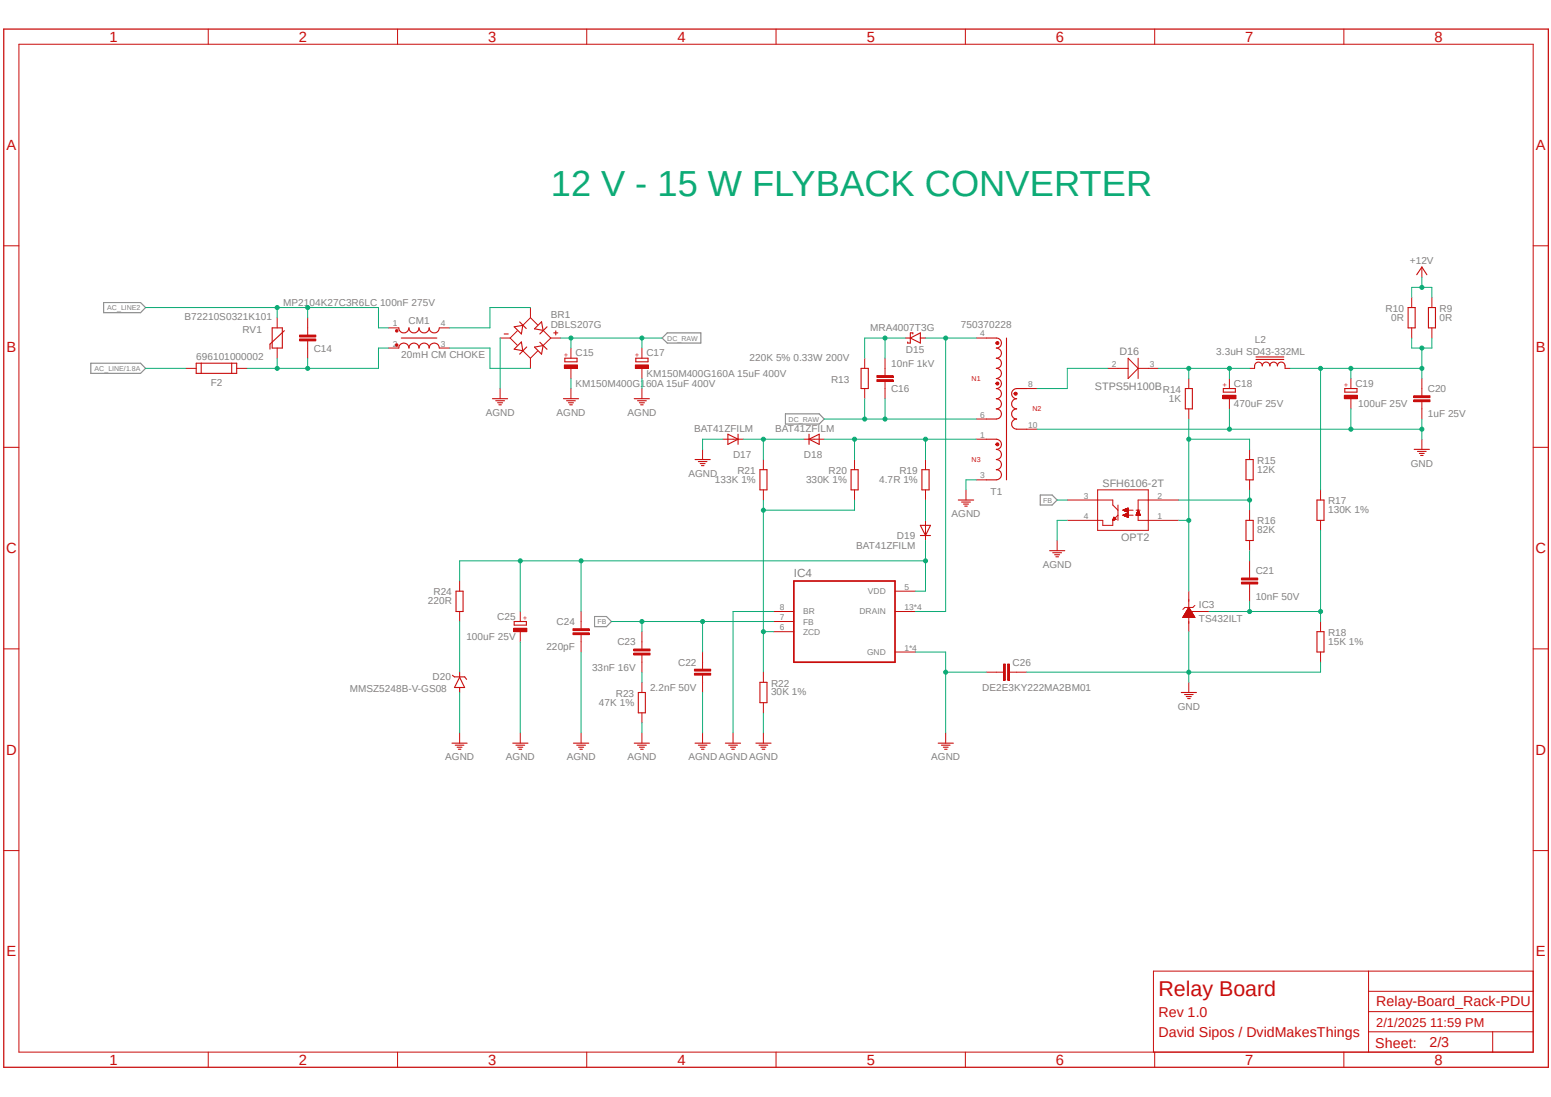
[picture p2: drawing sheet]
<svg xmlns="http://www.w3.org/2000/svg" width="420mm" height="297mm" viewBox="0 0 420 297" stroke-linecap="round" stroke-linejoin="round" font-family="sans-serif">
<path d="M.5 7.5l419.2 282.1M419.7 7.5l-419.2 282.1" fill="none" stroke="#fff" stroke-width=".27"/>
<path d="M24.6 98.3h13.5l1.3 1.4-1.3 1.4h-13.5zM28.1 81.9h10l1.3 1.4-1.3 1.4h-10zM179.3 91.5l1.4-1.4h9.1v2.8h-9.1zM212.7 112.1h9.1l1.4 1.4-1.4 1.3h-9.1zM281.7 134h3.2l1.4 1.4-1.4 1.3h-3.2zM161 166.9h3.2l1.4 1.4-1.4 1.4h-3.2z" fill="none" stroke="#808080" stroke-width=".3"/>
<g fill="none" stroke="#c90d0c" stroke-width=".3">
<path d="M73.7 88.8h2.8v5.4h-2.8zM77 89.5l-3.9 3.7v1.3M136.5 90.4h1.1M139.2 88.5l2.4-.4-.4 2.3zM140.7 87.2l1.8 1.7M141.2 92.6l.4 2.4-2.4-.5zM142.6 93.9l-1.9 2M144.7 94l2.4-.4-.5 2.3zM146.2 92.7l1.9 1.9M146.6 87.1l.5 2.4-2.4-.5zM148.1 88.5l-1.9 1.9M149.9 90.1h1.1"/>
<path d="M150.5 89.6v1.1"/>
</g>
<g fill="none" stroke="#c90d0c" stroke-width=".27">
<path d="M75.1 86v2.8M75.1 94.2v2.8M83.3 88.8v1.9M83.3 92.3v1.9M135.4 91.5h2.7M138.1 91.5l2 2M140.1 89.6l-2 1.9M141.6 95l2 2M143.6 86l-2 2.1M143.6 86l2 2M143.6 83.3v2.7M143.6 97v2.7"/>
<path d="M145.6 95l-2 2M147.1 89.5l2 2M149.1 91.5l-2 2.1M149.1 91.5h2.7"/>
</g>
<path d="M81.1 90.7h4.4v.5h-4.4z" fill-rule="evenodd" fill="#c90d0c"/>
<path d="M81.1 90.7h4.4v.5h-4.4z" fill="none" stroke="#c90d0c" stroke-width=".27"/>
<path d="M81.1 91.8h4.4v.5h-4.4z" fill-rule="evenodd" fill="#c90d0c"/>
<path d="M50.4 99.7h2.7M64.1 99.7h2.7M81.1 91.8h4.4v.5h-4.4zM83.3 86v2.8M83.3 94.2v2.8M135.4 105.2v2.7M154.6 105.2v2.7" fill="none" stroke="#c90d0c" stroke-width=".27"/>
<path d="M53.1 98.3h11v2.8h-11zM54.5 98.3v2.8M62.7 98.3v2.8M153 97h3.3v1h-3.3zM133.3 107.9h4.2M134.2 108.5h2.4M134.7 109.1h1.4M135.1 109.6h.7M152.6 107.9h4.1M153.4 108.5h2.4M153.9 109.1h1.4M154.3 109.6h.7" fill="none" stroke="#c90d0c" stroke-width=".3"/>
<path d="M152.8 98.8h3.6v.9h-3.6z" fill-rule="evenodd" fill="#c90d0c"/>
<g fill="none" stroke="#c90d0c" stroke-width=".27">
<path d="M5.1 12h410.1v272.9h-410.1zM56.4 7.9v4.1M107.7 7.9v4.1M158.9 7.9v4.1M210.1 7.9v4.1M261.4 7.9v4.1M312.7 7.9v4.1M363.9 7.9v4.1M1 66.5h4.1M415.2 66.5h4.1M152.8 98.8h3.6v.9h-3.6zM154.6 94.2v2.8"/>
<path d="M154.6 99.7v2.8M234.1 97v2.7M239.6 99.7v1.9M234.1 105.2v2.7M239.6 103.3v1.9M1 121.1h4.1M415.2 121.1h4.1M1 175.7h4.1M415.2 175.7h4.1M1 230.3h4.1M415.2 230.3h4.1M370.6 279.4h44.6"/>
<path d="M370.6 262.9v22M370.6 273.9h44.6M370.6 268.4h44.6M404.2 279.4v5.5M415.2 262.9h-102.9v22M56.4 284.9v4.1M107.7 284.9v4.1M158.9 284.9v4.1M210.1 284.9v4.1M261.4 284.9v4.1M312.7 284.9v4.1M363.9 284.9v4.1"/>
</g>
<path d="M1 7.9h418.3v281.1h-418.3z" fill="none" stroke="#c90d0c" stroke-width=".34"/>
<path d="M233.2 99.7h1.9v5.5h-1.9z" fill="none" stroke="#c90d0c" stroke-width=".3"/>
<path d="M237.4 101.7h4.5v.5h-4.5z" fill-rule="evenodd" fill="#c90d0c"/>
<path d="M237.4 101.7h4.5v.5h-4.5z" fill="none" stroke="#c90d0c" stroke-width=".27"/>
<path d="M237.4 102.8h4.5v.5h-4.5z" fill-rule="evenodd" fill="#c90d0c"/>
<path d="M239.6 97v2.7M237.4 102.8h4.5v.5h-4.5zM239.6 105.2v2.7" fill="none" stroke="#c90d0c" stroke-width=".27"/>
<path d="M108 94.2a1.38 1.38 0 0 1 1.4-1.3 1.38 1.38 0 0 1 1.3 1.3 1.35 1.35 0 0 1 1.4-1.3 1.35 1.35 0 0 1 1.4 1.3 1.38 1.38 0 0 1 1.3-1.3 1.38 1.38 0 0 1 1.4 1.3 1.38 1.38 0 0 1 1.4-1.3 1.38 1.38 0 0 1 1.4 1.3M108 88.8a1.38 1.38 0 0 0 1.4 1.3 1.38 1.38 0 0 0 1.3-1.3 1.35 1.35 0 0 0 1.4 1.3 1.35 1.35 0 0 0 1.4-1.3 1.38 1.38 0 0 0 1.3 1.3 1.38 1.38 0 0 0 1.4-1.3 1.38 1.38 0 0 0 1.4 1.3 1.38 1.38 0 0 0 1.4-1.3M108.7 91.5h9.6" fill="none" stroke="#c90d0c" stroke-width=".3"/>
<circle cx="107.5" cy="89.6" r=".35" fill="#c90d0c"/>
<circle cx="107.5" cy="89.6" r=".35" fill="none" stroke="#c90d0c" stroke-width=".27"/>
<circle cx="107.5" cy="93.4" r=".35" fill="#c90d0c"/>
<g fill="none" stroke="#c90d0c" stroke-width=".27">
<path d="M105.2 88.8h2.8M105.2 94.2h2.8M119 88.8h2.7M119 94.2h2.7"/>
<circle cx="107.5" cy="93.4" r=".35"/>
</g>
<path d="M172.2 97h3.3v1h-3.3z" fill="none" stroke="#c90d0c" stroke-width=".3"/>
<path d="M172 98.8h3.6v.9h-3.6z" fill-rule="evenodd" fill="#c90d0c"/>
<path d="M172 98.8h3.6v.9h-3.6zM173.8 94.2v2.8M173.8 99.7v2.8M264.3 91.5h2.8M173.8 105.2v2.7M264.3 113.5h2.8M264.3 118.9h2.8M278 116.2h2.8M278 105.2h2.8M264.3 129.9h2.8" fill="none" stroke="#c90d0c" stroke-width=".27"/>
<path d="M245.1 91.5h1.4M246.5 91.5l2.7-1.4v2.8zM247.2 90.4v-.3h-.7v2.8h-.7v-.3M249.2 91.5h1.4M267.1 91.5h2.7a1.36 1.36 0 0 1 1.4 1.4 1.36 1.36 0 0 1-1.4 1.3 1.38 1.38 0 0 1 1.4 1.4 1.38 1.38 0 0 1-1.4 1.4 1.38 1.38 0 0 1 1.4 1.4 1.38 1.38 0 0 1-1.4 1.3 1.38 1.38 0 0 1 1.4 1.4 1.38 1.38 0 0 1-1.4 1.4 1.36 1.36 0 0 1 1.4 1.3 1.36 1.36 0 0 1-1.4 1.4 1.38 1.38 0 0 1 1.4 1.4 1.38 1.38 0 0 1-1.4 1.4 1.38 1.38 0 0 1 1.4 1.3 1.38 1.38 0 0 1-1.4 1.4 1.38 1.38 0 0 1 1.4 1.4 1.38 1.38 0 0 1-1.4 1.4h-2.7M272.5 91.5v38.4M171.7 107.9h4.2M172.6 108.5h2.4M173.1 109.1h1.4M173.5 109.6h.7M267.1 118.9h2.7a1.38 1.38 0 0 1 1.4 1.4 1.38 1.38 0 0 1-1.4 1.4 1.38 1.38 0 0 1 1.4 1.3 1.38 1.38 0 0 1-1.4 1.4 1.38 1.38 0 0 1 1.4 1.4 1.38 1.38 0 0 1-1.4 1.4 1.38 1.38 0 0 1 1.4 1.3 1.38 1.38 0 0 1-1.4 1.4h-2.7M278 105.2h-2.7a1.38 1.38 0 0 0-1.4 1.4 1.38 1.38 0 0 0 1.4 1.4 1.38 1.38 0 0 0-1.4 1.3 1.38 1.38 0 0 0 1.4 1.4 1.38 1.38 0 0 0-1.4 1.4 1.38 1.38 0 0 0 1.4 1.4 1.38 1.38 0 0 0-1.4 1.3 1.38 1.38 0 0 0 1.4 1.4h2.7" fill="none" stroke="#c90d0c" stroke-width=".3"/>
<path d="M269.8 92.6h.6v.6h-.6l-.1-.3h.4h-.4z" fill-rule="evenodd" fill="#c90d0c"/>
<path d="M269.8 92.6h.6v.6h-.6l-.1-.3h.4h-.4z" fill="none" stroke="#c90d0c" stroke-width=".27"/>
<path d="M274.7 106.3h.6v.6h-.6l-.1-.3h.4h-.4z" fill-rule="evenodd" fill="#c90d0c"/>
<path d="M274.7 106.3h.6v.6h-.6l-.1-.3h.4h-.4z" fill="none" stroke="#c90d0c" stroke-width=".27"/>
<path d="M269.8 120h.6v.6h-.6l-.1-.3h.4h-.4z" fill-rule="evenodd" fill="#c90d0c"/>
<path d="M269.8 120h.6v.6h-.6l-.1-.3h.4h-.4z" fill="none" stroke="#c90d0c" stroke-width=".27"/>
<path d="M269.8 103.5h.6v.6h-.6l-.1-.3h.4h-.4z" fill-rule="evenodd" fill="#c90d0c"/>
<path d="M300 99.7h5.5M305.5 97l2.7 2.7-2.7 2.8zM308.2 99.7h5.5M308.2 97v5.5M269.8 103.5h.6v.6h-.6l-.1-.3h.4h-.4z" fill="none" stroke="#c90d0c" stroke-width=".27"/>
<path d="M331.3 105.2h3.2v1h-3.2z" fill="none" stroke="#c90d0c" stroke-width=".3"/>
<path d="M331.1 107h3.6v.9h-3.6z" fill-rule="evenodd" fill="#c90d0c"/>
<path d="M331.1 107h3.6v.9h-3.6zM332.9 102.5v2.7M332.9 107.9v2.8" fill="none" stroke="#c90d0c" stroke-width=".27"/>
<path d="M364.2 105.2h3.3v1h-3.3z" fill="none" stroke="#c90d0c" stroke-width=".3"/>
<path d="M364 107h3.6v.9h-3.6z" fill-rule="evenodd" fill="#c90d0c"/>
<path d="M364 107h3.6v.9h-3.6zM365.8 102.5v2.7M365.8 107.9v2.8M385 105.2v1.9M385 108.8v1.9" fill="none" stroke="#c90d0c" stroke-width=".27"/>
<path d="M382.8 108.2h4.4v.6h-4.4z" fill-rule="evenodd" fill="#c90d0c"/>
<path d="M382.8 108.2h4.4v.6h-4.4z" fill="none" stroke="#c90d0c" stroke-width=".27"/>
<path d="M382.8 107.1h4.4v.6h-4.4z" fill-rule="evenodd" fill="#c90d0c"/>
<g fill="none" stroke="#c90d0c" stroke-width=".27">
<path d="M385 72.3v2.8M338.4 99.7h1.3M348 99.7h1.3M321.9 102.5v2.7M321.9 110.7v2.8M382.8 107.1h4.4v.6h-4.4zM385 102.5v2.7M385 110.7v2.8M338.4 121.7v2.7M338.4 129.9v2.7M338.4 138.1v2.8M357.6 132.6v2.8"/>
<path d="M338.4 146.3v2.8M338.4 154.6v1.9M338.4 158.2v1.9M357.6 140.9v2.7"/>
</g>
<path d="M383.6 74.4l1.4-2.1 1.4 2.1M339.7 99.7a1.21 1.21 0 0 1 1.3-1.7 1.04 1.04 0 0 1 .8 1.1 1.04 1.04 0 0 1 1-1.1 1.04 1.04 0 0 1 1.1 1.1 1.02 1.02 0 0 1 1-1.1 1.02 1.02 0 0 1 1 1.1 1.04 1.04 0 0 1 1-1.1 1.04 1.04 0 0 1 1.1 1.1v.6M340.1 97.3h7.5M340.1 96.6h7.5M321 105.2h1.9v5.5h-1.9zM337.4 124.4h1.9v5.5h-1.9zM356.6 135.4h1.9v5.5h-1.9zM337.4 140.9h1.9v5.4h-1.9z" fill="none" stroke="#c90d0c" stroke-width=".3"/>
<path d="M336.2 157.6h4.4v.5h-4.4z" fill-rule="evenodd" fill="#c90d0c"/>
<path d="M336.2 157.6h4.4v.5h-4.4z" fill="none" stroke="#c90d0c" stroke-width=".27"/>
<path d="M336.2 156.5h4.4v.5h-4.4z" fill-rule="evenodd" fill="#c90d0c"/>
<g fill="none" stroke="#c90d0c" stroke-width=".27">
<path d="M195.7 118.9h5.6M217.7 118.9h5.5M190.2 121.7v2.7M206.7 124.4v2.8M206.7 132.6v2.8M231.4 124.4v2.8M231.4 132.6v2.8M250.6 124.4v2.8M250.6 132.6v2.8M289 135.4h12.3v1.3l1.4 1.4M297.2 132.6h13.7v11h-13.7zM302.7 136.7v4.2"/>
<path d="M302.7 139.5l-1.4 1.4M304.1 138.1h2.7M304.1 139.5h2.7M304.1 139.5l1.4 .5M304.1 138.1l1.4 .6M304.1 139.5h1.4M304.2 138.2h1.3M304.2 139.6h1.3M304.2 138h1.3M304.3 139.4h1.2M304.3 138.2h1.2M304.5 138.3h1"/>
<path d="M304.5 139.7h1M304.5 138h1M304.5 139.3h1M304.5 137.9h1M304.6 139.3h.9M304.6 138.3h.9M304.8 139.8h.7M304.8 137.8h.7M304.8 138.4h.7M304.8 139.2h.7M304.9 137.8h.6M304.9 139.1h.6"/>
<path d="M305 138.5h.5M305 139.9h.5M305.1 139.9h.4M305.1 137.7h.4M305.1 139.1h.4M305.1 138.6h.4M305.3 140h.2M305.3 137.6h.2M305.4 139h.1M305.4 138.6h.1M305.4 138.9h.1M305.4 138.7h.1"/>
<path d="M305.4 137.6h.1M305.5 138.9l-1.4 .6M305.5 137.6v1.1M305.5 138.9v1.1M305.5 137.6l-1.4 .5M307.6 138.1h1.1M307.7 139.4h1M307.7 139.3h1M307.8 139.2h.9M307.8 139.1h.8M307.8 139h.8M307.9 138.9h.6"/>
<path d="M307.9 138.8h.6M308 138.7h.4M308 138.6h.4M308.1 138.5h.3M308.1 138.4l.3 .1M308.1 138.3h.2M308.1 138.2l.2 .1M308.2 139.5v1.4h11M308.2 138.1l.5 1.4h-1.1zM308.2 138.1v.1M319.2 135.4h-11v2.7M250.6 140.9v5.4"/>
<path d="M286.3 146.3v2.8M289 140.9h9.6v1.3h2.7v-1.3M301.4 140.8h.1M301.4 140.8v.1M301.4 140.8h.2M301.4 140.7h.6M301.5 140.5h.6M301.5 140.5h.5M301.5 140.4h.5M301.5 140.3h.4M301.6 140.2h.2M301.6 140.1h.1"/>
<path d="M301.6 140l.6 .6M301.6 140l-.3 .9M301.9 140.7l-.5 .1M302.2 140.6l-.9 .3M302.2 140.6h-.8M305.4 140h.1M336.2 156.5h4.4v.5h-4.4zM338.4 151.8v2.8M190.2 179.3v1.9M209.5 165.6h5.5M209.5 168.3h5.5M209.5 171h5.5"/>
<path d="M242.4 165.6h5.5M242.4 160.1h5.5M242.4 176.5h5.5M320.3 167.1h3.2M320.4 167h3M320.5 166.9h2.9M320.5 166.8h2.8M320.6 166.7h2.7M320.6 166.6h2.6M320.7 166.5h2.4M320.8 166.4h2.2M320.8 166.3h2.2"/>
<path d="M320.9 166.2h2.1M321 166.1h1.9M321 166h1.8M321.1 165.9h1.6M321.1 165.8h1.6M321.2 165.7h1.4M321.3 165.6h6.1M321.3 165.5h1.2M321.4 165.4h1.1M321.4 165.3h1M321.5 165.2h.8M321.6 165.1h.7"/>
<path d="M321.6 165h.6M321.7 164.8h.5M321.7 164.8h.4M321.8 164.7h.2M321.9 164.5h.1M321.9 160.1v4.4M321.9 166.6v4.4M321.9 164.5l1.7 2.7h-3.3zM323.6 163.9l-.6 .6h-2.2l-.5 .5M338.4 160.1v2.7M357.6 168.3v2.7M357.6 176.5v2.8"/>
<path d="M190.2 182.8v1.9M198.5 198.5v2.7M206.7 182v2.7M206.7 190.2v2.8M206.7 198.5v2.7M256.1 198.5v2.7"/>
</g>
<g fill="none" stroke="#c90d0c" stroke-width=".3">
<path d="M197.1 117.6l2.8 1.3-2.8 1.4zM199.9 117.6v2.7M219.1 118.9l2.7-1.3v2.7zM219.1 117.6v2.7M188.2 124.4h4.1M189.1 125h2.3M189.6 125.5h1.3M189.9 126.1h.7M205.8 127.2h1.9v5.4h-1.9zM230.5 127.2h1.9v5.4h-1.9zM249.6 127.2h2v5.4h-2zM249.2 142.2h2.8l-1.4 2.8z"/>
<path d="M249.2 145h2.8M284.2 149.1h4.1M285.1 149.6h2.3M285.6 150.2h1.3M285.9 150.7h.7M356.6 171h1.9v5.5h-1.9zM205.8 184.7h1.9v5.5h-1.9zM196.4 201.2h4.1M197.3 201.8h2.4M197.8 202.3h1.4M198.2 202.9h.6M204.7 201.2h4.1"/>
<path d="M205.5 201.8h2.4M206 202.3h1.4M206.4 202.9h.7M254 201.2h4.1M254.9 201.8h2.4M255.4 202.3h1.4M255.8 202.9h.7"/>
</g>
<path d="M215 157.3h27.4v22h-27.4z" fill="none" stroke="#c90d0c" stroke-width=".47"/>
<path d="M188 182.3h4.4v.5h-4.4z" fill-rule="evenodd" fill="#c90d0c"/>
<path d="M188 182.3h4.4v.5h-4.4z" fill="none" stroke="#c90d0c" stroke-width=".27"/>
<path d="M188 181.2h4.4v.5h-4.4z" fill-rule="evenodd" fill="#c90d0c"/>
<path d="M173.8 173.8v1.9M173.8 177.3v2M190.2 176.5v2.8M188 181.2h4.4v.5h-4.4zM190.2 184.7v2.8" fill="none" stroke="#c90d0c" stroke-width=".27"/>
<path d="M171.6 176.8h4.4v.5h-4.4z" fill-rule="evenodd" fill="#c90d0c"/>
<path d="M171.6 176.8h4.4v.5h-4.4z" fill="none" stroke="#c90d0c" stroke-width=".27"/>
<path d="M171.6 175.7h4.4v.5h-4.4z" fill-rule="evenodd" fill="#c90d0c"/>
<path d="M157.4 168.3v1.9M157.4 171.9v1.9M171.6 175.7h4.4v.5h-4.4zM173.8 171v2.8M173.8 179.3v2.7M173.8 184.7v2.8M173.8 193v2.7M173.8 198.5v2.7M190.2 198.5v2.7" fill="none" stroke="#c90d0c" stroke-width=".27"/>
<path d="M172.8 187.5h2v5.5h-2zM171.7 201.2h4.2M172.6 201.8h2.4M173.1 202.3h1.4M173.5 202.9h.7M188.2 201.2h4.1M189.1 201.8h2.3M189.6 202.3h1.3M189.9 202.9h.7" fill="none" stroke="#c90d0c" stroke-width=".3"/>
<path d="M155.2 171.3h4.4v.5h-4.4z" fill-rule="evenodd" fill="#c90d0c"/>
<path d="M155.2 171.3h4.4v.5h-4.4z" fill="none" stroke="#c90d0c" stroke-width=".27"/>
<path d="M155.2 170.2h4.4v.5h-4.4z" fill-rule="evenodd" fill="#c90d0c"/>
<path d="M155.2 170.2h4.4v.5h-4.4zM157.4 165.6v2.7M157.4 173.8v2.7" fill="none" stroke="#c90d0c" stroke-width=".27"/>
<path d="M139.2 168.3h3.3v.9h-3.3z" fill="none" stroke="#c90d0c" stroke-width=".3"/>
<path d="M139.1 170.1h3.6v.9h-3.6z" fill-rule="evenodd" fill="#c90d0c"/>
<path d="M124.5 157.3v2.8M124.5 165.6v2.7M139.1 170.1h3.6v.9h-3.6zM140.9 165.6v2.7M140.9 171v2.8M124.5 198.5v2.7M140.9 198.5v2.7M157.4 198.5v2.7M269.8 182h1.9M273.4 182h1.9" fill="none" stroke="#c90d0c" stroke-width=".27"/>
<g fill="none" stroke="#c90d0c" stroke-width=".3">
<path d="M123.5 160.1h1.9v5.5h-1.9zM122.5 182.8l.6 .5h2.7l.6 .6M124.5 183.4l1.3 2.7h-2.7zM124.5 182v1.4M124.5 186.1v1.4M122.4 201.2h4.1M123.3 201.8h2.3M123.8 202.3h1.3M124.1 202.9h.7M138.9 201.2h4.1M139.7 201.8h2.4M140.2 202.3h1.4"/>
<path d="M140.5 202.9h.8M155.3 201.2h4.1M156.2 201.8h2.3M156.7 202.3h1.3M157 202.9h.7"/>
</g>
<path d="M272.8 179.8h.5v4.4h-.5z" fill-rule="evenodd" fill="#c90d0c"/>
<path d="M272.8 179.8h.5v4.4h-.5z" fill="none" stroke="#c90d0c" stroke-width=".27"/>
<path d="M271.7 179.8h.5v4.4h-.5z" fill-rule="evenodd" fill="#c90d0c"/>
<path d="M382.3 80.5v2.8M382.3 88.8v2.7M387.7 80.5v2.8M387.7 88.8v2.7M385 118.9v2.8M261.6 132.6v2.8M271.7 179.8h.5v4.4h-.5zM267.1 182h2.7M275.3 182h2.7M321.9 184.7v2.8" fill="none" stroke="#c90d0c" stroke-width=".27"/>
<g fill="none" stroke="#c90d0c" stroke-width=".3">
<path d="M381.3 83.3h1.9v5.5h-1.9zM386.8 83.3h1.9v5.5h-1.9zM259.5 135.4h4.2M260.4 135.9h2.4M260.9 136.5h1.4M261.2 137h.7M382.9 121.7h4.2M383.8 122.2h2.4M384.3 122.8h1.4M384.7 123.3h.7M319.9 187.5h4.1M320.8 188h2.3"/>
<path d="M321.2 188.6h1.4M321.6 189.1h.7"/>
</g>
<path d="M75.1 97v2.7h8.2v-2.7M121.7 94.2h11v5.5h10.9M143.6 83.3h-10.9v5.5h-11" fill="none" stroke="#0dab76" stroke-width=".27"/>
<circle cx="83.3" cy="99.7" r=".55" fill="#0dab76"/>
<g fill="none" stroke="#0dab76" stroke-width=".27">
<path d="M66.8 99.7h8.3"/>
<circle cx="83.3" cy="99.7" r=".55"/>
</g>
<circle cx="75.1" cy="99.7" r=".55" fill="#0dab76"/>
<g fill="none" stroke="#0dab76" stroke-width=".27">
<path d="M75.1 86v-2.7h27.4v5.5M83.3 83.3v2.7M105.2 94.2h-2.7v5.5h-19.2"/>
<circle cx="75.1" cy="99.7" r=".55"/>
</g>
<circle cx="83.3" cy="83.3" r=".55" fill="#0dab76"/>
<g fill="none" stroke="#0dab76" stroke-width=".27">
<path d="M39.4 83.3h35.7"/>
<circle cx="83.3" cy="83.3" r=".55"/>
</g>
<circle cx="75.1" cy="83.3" r=".55" fill="#0dab76"/>
<g fill="none" stroke="#0dab76" stroke-width=".27">
<path d="M39.4 99.7h11M102.5 88.8h2.7M151.8 91.5h27.5M154.6 91.5v2.7"/>
<circle cx="75.1" cy="83.3" r=".55"/>
</g>
<circle cx="154.6" cy="91.5" r=".55" fill="#0dab76"/>
<g fill="none" stroke="#0dab76" stroke-width=".27">
<path d="M173.8 91.5v2.7"/>
<circle cx="154.6" cy="91.5" r=".55"/>
</g>
<circle cx="173.8" cy="91.5" r=".55" fill="#0dab76"/>
<g fill="none" stroke="#0dab76" stroke-width=".27">
<path d="M234.1 107.9v5.6M239.6 107.9v5.6h-16.4"/>
<circle cx="173.8" cy="91.5" r=".55"/>
</g>
<circle cx="234.1" cy="113.5" r=".55" fill="#0dab76"/>
<g fill="none" stroke="#0dab76" stroke-width=".27">
<path d="M239.6 113.5h24.7"/>
<circle cx="234.1" cy="113.5" r=".55"/>
</g>
<circle cx="239.7" cy="113.5" r=".55" fill="#0dab76"/>
<g fill="none" stroke="#0dab76" stroke-width=".27">
<path d="M135.4 91.5v13.7M154.6 102.5v2.7M173.8 102.5v2.7M195.7 118.9h-5.5v2.8M264.3 129.9h-2.7v2.7M289 140.9h-2.7v5.4M247.9 176.5h8.2v22M256.1 182h11"/>
<circle cx="239.7" cy="113.5" r=".55"/>
</g>
<circle cx="256.1" cy="182" r=".55" fill="#0dab76"/>
<g fill="none" stroke="#0dab76" stroke-width=".27">
<path d="M239.6 91.5v5.5M245.1 91.5h-11v5.5M140.9 173.8v24.7M157.4 176.5v22M209.5 165.6h-11v32.9M124.5 187.5v11M173.8 195.7v2.8M190.2 187.5v11M206.7 193v5.5"/>
<circle cx="256.1" cy="182" r=".55"/>
</g>
<circle cx="239.7" cy="91.5" r=".55" fill="#0dab76"/>
<g fill="none" stroke="#0dab76" stroke-width=".27">
<path d="M250.6 91.5h13.7M256.1 91.5v74.1h-8.2"/>
<circle cx="239.7" cy="91.5" r=".55"/>
</g>
<circle cx="256.1" cy="91.5" r=".55" fill="#0dab76"/>
<g fill="none" stroke="#0dab76" stroke-width=".27">
<path d="M300 99.7h-11v5.5h-8.2M313.7 99.7h24.7M332.9 99.7v2.8"/>
<circle cx="256.1" cy="91.5" r=".55"/>
</g>
<circle cx="332.9" cy="99.7" r=".55" fill="#0dab76"/>
<g fill="none" stroke="#0dab76" stroke-width=".27">
<path d="M321.9 99.7v2.8"/>
<circle cx="332.9" cy="99.7" r=".55"/>
</g>
<circle cx="321.9" cy="99.7" r=".55" fill="#0dab76"/>
<g fill="none" stroke="#0dab76" stroke-width=".27">
<path d="M321.9 113.5v27.4M321.9 118.9h16.5v2.8"/>
<circle cx="321.9" cy="99.7" r=".55"/>
</g>
<circle cx="321.9" cy="118.9" r=".55" fill="#0dab76"/>
<g fill="none" stroke="#0dab76" stroke-width=".27">
<path d="M319.2 140.9h2.7v19.2"/>
<circle cx="321.9" cy="118.9" r=".55"/>
</g>
<circle cx="321.9" cy="140.9" r=".55" fill="#0dab76"/>
<g fill="none" stroke="#0dab76" stroke-width=".27">
<path d="M319.2 135.4h19.2M338.4 132.6v5.5"/>
<circle cx="321.9" cy="140.9" r=".55"/>
</g>
<circle cx="338.4" cy="135.4" r=".55" fill="#0dab76"/>
<g fill="none" stroke="#0dab76" stroke-width=".27">
<path d="M286.3 135.4h2.7M338.4 149.1v2.7M190.2 168.3v8.2M209.5 168.3h-35.7v2.7"/>
<circle cx="338.4" cy="135.4" r=".55"/>
</g>
<circle cx="190.2" cy="168.3" r=".55" fill="#0dab76"/>
<g fill="none" stroke="#0dab76" stroke-width=".27">
<path d="M165.6 168.3h8.2"/>
<circle cx="190.2" cy="168.3" r=".55"/>
</g>
<circle cx="173.8" cy="168.3" r=".55" fill="#0dab76"/>
<g fill="none" stroke="#0dab76" stroke-width=".27">
<path d="M357.6 143.6v24.7M327.4 165.6h30.2M338.4 162.8v2.8"/>
<circle cx="173.8" cy="168.3" r=".55"/>
</g>
<circle cx="338.4" cy="165.6" r=".55" fill="#0dab76"/>
<circle cx="338.4" cy="165.6" r=".55" fill="none" stroke="#0dab76" stroke-width=".27"/>
<circle cx="357.6" cy="165.6" r=".55" fill="#0dab76"/>
<g fill="none" stroke="#0dab76" stroke-width=".27">
<path d="M250.6 146.3v13.8h-2.7M250.6 151.8h-93.2v13.8"/>
<circle cx="357.6" cy="165.6" r=".55"/>
</g>
<circle cx="250.6" cy="151.8" r=".55" fill="#0dab76"/>
<g fill="none" stroke="#0dab76" stroke-width=".27">
<path d="M157.4 151.8h-16.5v13.8"/>
<circle cx="250.6" cy="151.8" r=".55"/>
</g>
<circle cx="157.4" cy="151.8" r=".55" fill="#0dab76"/>
<g fill="none" stroke="#0dab76" stroke-width=".27">
<path d="M140.9 151.8h-16.4v5.5"/>
<circle cx="157.4" cy="151.8" r=".55"/>
</g>
<circle cx="140.9" cy="151.8" r=".55" fill="#0dab76"/>
<g fill="none" stroke="#0dab76" stroke-width=".27">
<path d="M250.6 118.9v5.5M264.3 118.9h-32.9v5.5M250.6 135.4v5.5"/>
<circle cx="140.9" cy="151.8" r=".55"/>
</g>
<circle cx="250.6" cy="118.9" r=".55" fill="#0dab76"/>
<g fill="none" stroke="#0dab76" stroke-width=".27">
<path d="M223.2 118.9h8.2"/>
<circle cx="250.6" cy="118.9" r=".55"/>
</g>
<circle cx="231.4" cy="118.9" r=".55" fill="#0dab76"/>
<g fill="none" stroke="#0dab76" stroke-width=".27">
<path d="M201.3 118.9h16.4M206.7 118.9v5.5"/>
<circle cx="231.4" cy="118.9" r=".55"/>
</g>
<circle cx="206.7" cy="118.9" r=".55" fill="#0dab76"/>
<g fill="none" stroke="#0dab76" stroke-width=".27">
<path d="M206.7 135.4v35.6M231.4 135.4v2.7h-24.7"/>
<circle cx="206.7" cy="118.9" r=".55"/>
</g>
<circle cx="206.7" cy="138.1" r=".55" fill="#0dab76"/>
<g fill="none" stroke="#0dab76" stroke-width=".27">
<path d="M209.5 171h-2.8v11"/>
<circle cx="206.7" cy="138.1" r=".55"/>
</g>
<circle cx="206.7" cy="171" r=".55" fill="#0dab76"/>
<g fill="none" stroke="#0dab76" stroke-width=".27">
<path d="M332.9 110.7v5.5M365.8 110.7v5.5h-85M124.5 168.3v13.7M173.8 182v2.7"/>
<circle cx="206.7" cy="171" r=".55"/>
</g>
<circle cx="332.9" cy="116.2" r=".55" fill="#0dab76"/>
<g fill="none" stroke="#0dab76" stroke-width=".27">
<path d="M385 113.5v2.7h-19.2"/>
<circle cx="332.9" cy="116.2" r=".55"/>
</g>
<circle cx="365.8" cy="116.2" r=".55" fill="#0dab76"/>
<g fill="none" stroke="#0dab76" stroke-width=".27">
<path d="M385 116.2v2.7"/>
<circle cx="365.8" cy="116.2" r=".55"/>
</g>
<circle cx="385" cy="116.2" r=".55" fill="#0dab76"/>
<g fill="none" stroke="#0dab76" stroke-width=".27">
<path d="M321.9 171v11h-43.9"/>
<circle cx="385" cy="116.2" r=".55"/>
</g>
<circle cx="321.9" cy="182" r=".55" fill="#0dab76"/>
<g fill="none" stroke="#0dab76" stroke-width=".27">
<path d="M349.3 99.7h8.3M365.8 102.5v-2.8h19.2v2.8M357.6 179.3v2.7h-35.7v2.7"/>
<circle cx="321.9" cy="182" r=".55"/>
</g>
<circle cx="365.8" cy="99.7" r=".55" fill="#0dab76"/>
<g fill="none" stroke="#0dab76" stroke-width=".27">
<path d="M365.8 99.7h-8.2v32.9"/>
<circle cx="365.8" cy="99.7" r=".55"/>
</g>
<circle cx="357.6" cy="99.7" r=".55" fill="#0dab76"/>
<g fill="none" stroke="#0dab76" stroke-width=".27">
<path d="M382.3 91.5v2.7h5.4v-2.7M385 94.2v5.5"/>
<circle cx="357.6" cy="99.7" r=".55"/>
</g>
<circle cx="385" cy="99.7" r=".55" fill="#0dab76"/>
<circle cx="385" cy="99.7" r=".55" fill="none" stroke="#0dab76" stroke-width=".27"/>
<circle cx="385" cy="94.2" r=".55" fill="#0dab76"/>
<g fill="none" stroke="#0dab76" stroke-width=".27">
<path d="M385 75.1v2.7M382.3 80.5v-2.7h5.4v2.7"/>
<circle cx="385" cy="94.2" r=".55"/>
</g>
<circle cx="385" cy="77.8" r=".55" fill="#0dab76"/>
<circle cx="385" cy="77.8" r=".55" fill="none" stroke="#0dab76" stroke-width=".27"/>
<text font-size="9.8" fill="#0dab76" x="149.1" y="53.1">12 V - 15 W FLYBACK CONVERTER</text>
<text font-size="5.8" fill="#c90d0c" x="313.7" y="269.8">Relay Board</text>
<g font-size="4" fill="#c90d0c">
<text x="29.7" y="11.3">1</text>
<text x="80.9" y="11.3">2</text>
<text x="132.2" y="11.3">3</text>
<text x="183.4" y="11.3">4</text>
<text x="234.7" y="11.3">5</text>
<text x="285.9" y="11.3">6</text>
<text x="337.2" y="11.3">7</text>
<text x="388.4" y="11.3">8</text>
<text x="1.8" y="40.6">A</text>
<text x="415.9" y="40.6">A</text>
<text x="1.8" y="95.2">B</text>
<text x="415.9" y="95.2">B</text>
<text x="1.7" y="149.8">C</text>
<text x="415.8" y="149.8">C</text>
<text x="1.7" y="204.4">D</text>
<text x="415.8" y="204.4">D</text>
<text x="1.8" y="259">E</text>
<text x="415.9" y="259">E</text>
<text x="29.7" y="288.3">1</text>
<text x="80.9" y="288.3">2</text>
<text x="132.2" y="288.3">3</text>
<text x="183.4" y="288.3">4</text>
<text x="234.7" y="288.3">5</text>
<text x="285.9" y="288.3">6</text>
<text x="337.2" y="288.3">7</text>
<text x="388.4" y="288.3">8</text>
</g>
<g font-size="3.9" fill="#c90d0c">
<text x="313.7" y="275.3">Rev 1.0</text>
<text x="372.7" y="272.5">Relay-Board_Rack-PDU</text>
<text x="313.7" y="280.8">David Sipos / DvidMakesThings</text>
<text x="372.4" y="283.6">Sheet:</text>
<text x="387.1" y="283.5">2/3</text>
</g>
<text font-size="3.5" fill="#c90d0c" x="372.7" y="278">2/1/2025 11:59 PM</text>
<text font-size="3.2" fill="#808080" x="215" y="156.3">IC4</text>
<g font-size="2.9" fill="#808080">
<text x="303.1" y="96.1">D16</text>
<text x="296.5" y="105.7">STPS5H100BR14</text>
<text x="298.5" y="131.8">SFH6106-2T</text>
<text x="303.6" y="146.6">OPT2</text>
</g>
<g font-size="2.7" fill="#808080">
<text x="381.8" y="71.5">+12V</text>
<text x="76.7" y="82.8">MP2104K27C3R6LC 100nF 275V</text>
<text x="50" y="86.7">B72210S0321K101</text>
<text x="110.6" y="87.7">CM1</text>
<text x="149.1" y="88.8">DBLS207G</text>
<text x="149.1" y="86">BR1</text>
<text x="235.6" y="89.7">MRA4007T3G</text>
<text x="260.2" y="88.8">750370228</text>
<text x="375.2" y="84.4">R10</text>
<text x="376.7" y="86.8">0R</text>
<text x="389.8" y="86.8">0R</text>
<text x="389.8" y="84.4">R9</text>
<text x="65.7" y="90">RV1</text>
<text x="85" y="95.2">C14</text>
<text x="245.3" y="95.5">D15</text>
<text x="339.8" y="92.9">L2</text>
<text x="53.1" y="97.5">696101000002</text>
<text x="108.7" y="97">20mH CM CHOKE</text>
<text x="155.8" y="96.5">C15</text>
<text x="175" y="101.9">KM150M400G160A 15uF 400V</text>
<text x="175" y="96.5">C17</text>
<text x="203" y="97.8">220K 5% 0.33W 200V</text>
<text x="241.3" y="99.3">10nF 1kV</text>
<text x="329.4" y="96.1">3.3uH SD43-332ML</text>
<text x="57.1" y="104.4">F2</text>
<text x="155.8" y="104.7">KM150M400G160A 15uF 400V</text>
<text x="225" y="103.6">R13</text>
<text x="241.3" y="106.2">C16</text>
<text x="334.1" y="104.7">C18</text>
<text x="367" y="104.7">C19</text>
<text x="386.6" y="106.2">C20</text>
<text x="131.5" y="112.6">AGND</text>
<text x="150.7" y="112.6">AGND</text>
<text x="169.9" y="112.6">AGND</text>
<text x="316.5" y="108.8">1K</text>
<text x="334.1" y="110.2">470uF 25V</text>
<text x="367.8" y="110.2">100uF 25V</text>
<text x="386.6" y="113">1uF 25V</text>
<text x="188" y="116.9">BAT41ZFILM</text>
<text x="209.9" y="116.9">BAT41ZFILM</text>
<text x="198.5" y="123.9">D17</text>
<text x="217.7" y="124.1">D18</text>
<text x="340.4" y="125.6">R15</text>
<text x="186.4" y="129.1">AGND</text>
<text x="193.6" y="130.7">133K 1%</text>
<text x="199.7" y="128.3">R21</text>
<text x="218.3" y="130.7">330K 1%</text>
<text x="224.4" y="128.3">R20</text>
<text x="238.1" y="130.7">4.7R 1%</text>
<text x="243.5" y="128.3">R19</text>
<text x="340.4" y="128">12K</text>
<text x="382" y="126.3">GND</text>
<text x="268.2" y="134">T1</text>
<text x="359.6" y="136.5">R17</text>
<text x="257.7" y="140">AGND</text>
<text x="340.4" y="142">R16</text>
<text x="359.6" y="138.9">130K 1%</text>
<text x="231.9" y="148.5">BAT41ZFILM</text>
<text x="242.9" y="146.1">D19</text>
<text x="340.4" y="144.4">82K</text>
<text x="282.4" y="153.8">AGND</text>
<text x="340" y="155.5">C21</text>
<text x="117.4" y="161.2">R24</text>
<text x="115.9" y="163.6">220R</text>
<text x="134.7" y="167.8">C25</text>
<text x="324.7" y="164.7">IC3</text>
<text x="340" y="162.4">10nF 50V</text>
<text x="126.3" y="173.3">100uF 25V</text>
<text x="150.7" y="169.2">C24</text>
<text x="324.7" y="168.3">TS432ILT</text>
<text x="359.6" y="172.2">R18</text>
<text x="148" y="176.1">220pF</text>
<text x="167.2" y="174.8">C23</text>
<text x="359.6" y="174.6">15K 1%</text>
<text x="117.1" y="184">D20</text>
<text x="160.3" y="181.6">33nF 16V</text>
<text x="183.6" y="180.2">C22</text>
<text x="208.8" y="185.9">R22</text>
<text x="274.2" y="180.2">C26</text>
<text x="94.7" y="187.3">MMSZ5248B-V-GS08</text>
<text x="162.2" y="191.1">47K 1%</text>
<text x="166.8" y="188.6">R23</text>
<text x="176" y="187.1">2.2nF 50V</text>
<text x="208.8" y="188.3">30K 1%</text>
<text x="266" y="187.1">DE2E3KY222MA2BM01</text>
<text x="318.9" y="192.2">GND</text>
<text x="120.6" y="205.9">AGND</text>
<text x="137" y="205.9">AGND</text>
<text x="153.5" y="205.9">AGND</text>
<text x="169.9" y="205.9">AGND</text>
<text x="186.4" y="205.9">AGNDAGNDAGND</text>
<text x="252.2" y="205.9">AGND</text>
</g>
<g font-size="2.3" fill="#808080">
<text x="106.3" y="88.4">1</text>
<text x="119.3" y="88.4">4</text>
<text x="106.3" y="93.9">2</text>
<text x="119.3" y="93.9">3</text>
<text x="265.4" y="91.1">4</text>
<text x="301.1" y="99.4">2</text>
<text x="311.3" y="99.4">3</text>
<text x="278.4" y="104.8">8</text>
<text x="265.4" y="113.1">6</text>
<text x="265.4" y="118.5">1</text>
<text x="278.4" y="115.8">10</text>
<text x="265.4" y="129.5">3</text>
<text x="293.5" y="135">3</text>
<text x="313.5" y="135">2</text>
<text x="293.5" y="140.5">4</text>
<text x="313.5" y="140.5">1</text>
<text x="235" y="160.9">VDD</text>
<text x="244.9" y="159.7">5</text>
<text x="211.2" y="165.2">8</text>
<text x="211.2" y="167.9">7</text>
<text x="217.5" y="166.4">BR</text>
<text x="232.7" y="166.4">DRAIN</text>
<text x="244.9" y="165.2">13*4</text>
<text x="211.2" y="170.6">6</text>
<text x="217.5" y="169.1">FB</text>
<text x="217.5" y="171.9">ZCD</text>
<text x="234.8" y="177.3">GND</text>
<text x="244.9" y="176.1">1*4</text>
</g>
<g font-size="1.9" fill="#808080">
<text x="29" y="83.9">AC_LINE2</text>
<text x="180.7" y="92.2">DC_RAW</text>
<text x="25.6" y="100.4">AC_LINE/1.8A</text>
<text x="213.5" y="114.1">DC_RAW</text>
<text x="282.5" y="136.1">FB</text>
<text x="161.8" y="169">FB</text>
</g>
<g font-size="1.9" fill="#c90d0c">
<text x="154" y="96.6" transform="rotate(-90 154 96.6)">+</text>
<text x="173.2" y="96.6" transform="rotate(-90 173.2 96.6)">+</text>
<text x="263.1" y="103.2">N1</text>
<text x="332.3" y="104.8" transform="rotate(-90 332.3 104.8)">+</text>
<text x="365.2" y="104.8" transform="rotate(-90 365.2 104.8)">+</text>
<text x="279.6" y="111.4">N2</text>
<text x="263.1" y="125.1">N3</text>
<text x="142.9" y="167.9" transform="rotate(-90 142.9 167.9)">+</text>
</g>
</svg>
